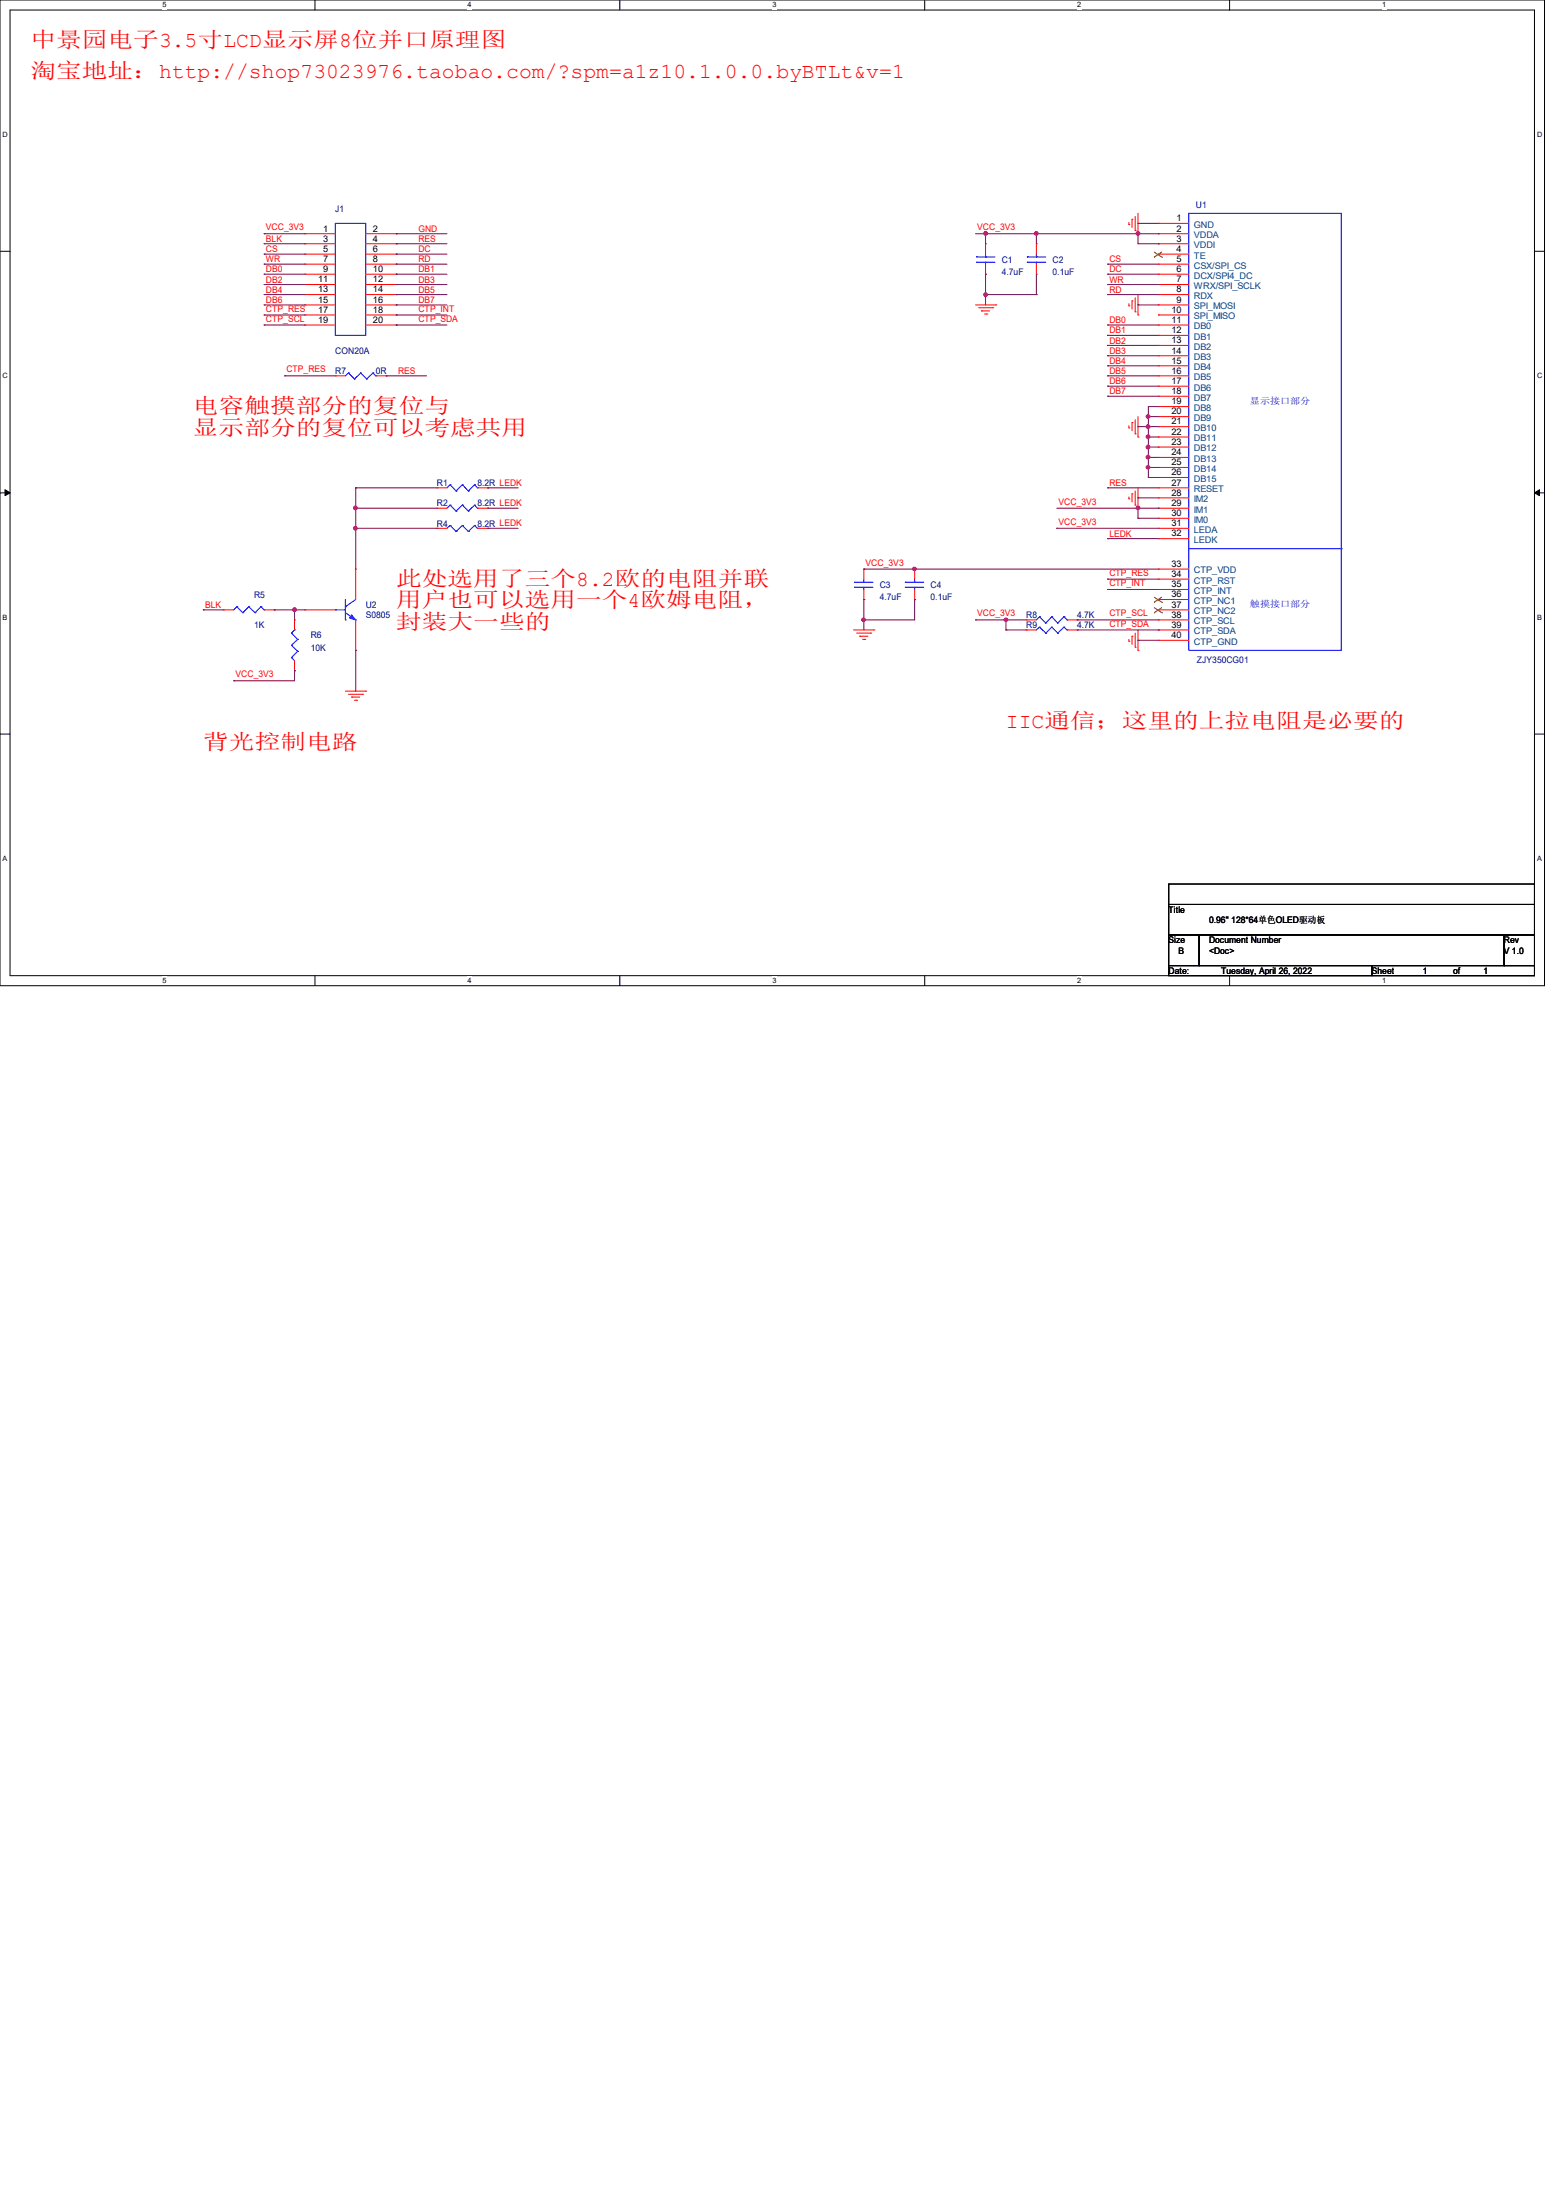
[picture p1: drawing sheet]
<svg xmlns="http://www.w3.org/2000/svg" width="210mm" height="297mm" viewBox="0 0 210 297" stroke-linecap="round" stroke-linejoin="round" font-family="sans-serif">
<path d="M0 0h208.4v133h-208.4zM1.4 1.4h205.7v130.3h-205.7z" fill="none" stroke="#000" stroke-width=".13"/>
<g fill="#fff">
<path d="M21.9 .1h.6v1.1h-.6z"/>
<path d="M21.9 131.8h.6v1.1h-.6z"/>
</g>
<path d="M42.5 0v1.4M42.5 131.7v1.3" fill="none" stroke="#000" stroke-width=".13"/>
<g fill="#fff">
<path d="M63.1 .1h.5v1.1h-.5z"/>
<path d="M63.1 131.8h.5v1.1h-.5z"/>
</g>
<path d="M83.7 0v1.4M83.7 131.7v1.3" fill="none" stroke="#000" stroke-width=".13"/>
<g fill="#fff">
<path d="M104.2 .1h.6v1.1h-.6z"/>
<path d="M104.2 131.8h.6v1.1h-.6z"/>
</g>
<path d="M124.8 0v1.4M124.8 131.7v1.3" fill="none" stroke="#000" stroke-width=".13"/>
<g fill="#fff">
<path d="M145.4 .1h.5v1.1h-.5z"/>
<path d="M145.4 131.8h.5v1.1h-.5z"/>
</g>
<path d="M165.9 0v1.4M165.9 131.7v1.3" fill="none" stroke="#000" stroke-width=".13"/>
<g fill="#fff">
<path d="M186.5 .1h.6v1.1h-.6z"/>
<path d="M186.5 131.8h.6v1.1h-.6z"/>
<path d="M.3 17.6h.8v1.1h-.8z"/>
<path d="M207.4 17.6h.8v1.1h-.8z"/>
<path d="M.3 50.2h.8v1.1h-.8z"/>
<path d="M207.4 50.2h.8v1.1h-.8z"/>
</g>
<path d="M0 33.9h1.4M207.1 33.9h1.3" fill="none" stroke="#000" stroke-width=".13"/>
<g fill="#fff">
<path d="M.3 82.8h.7v1.1h-.7z"/>
<path d="M207.4 82.8h.7v1.1h-.7z"/>
</g>
<path d="M0 66.5h1.4M207.1 66.5h1.3" fill="none" stroke="#000" stroke-width=".13"/>
<path d="M.7 66.1l.7 .4-.7 .4zM207.1 66.5l.7-.4v.8z" fill="#000" stroke="#000" stroke-width=".13"/>
<g fill="#fff">
<path d="M.3 115.3h.7v1.1h-.7z"/>
<path d="M207.4 115.3h.7v1.1h-.7z"/>
</g>
<path d="M0 99.1h1.4M207.1 99.1h1.3M157.7 119.3h49.4v2.7h-49.4zM157.7 122h49.4v4.2h-49.4zM157.7 126.2h4.1v4.1h-4.1zM157.7 130.3h27.5v1.4h-27.5zM161.8 126.2h41.2v4.1h-41.2zM185.2 130.3h21.9v1.4h-21.9zM203 126.2h4.1v4.1h-4.1z" fill="none" stroke="#000" stroke-width=".13"/>
<g fill="none" stroke="#f00" stroke-width=".13">
<path d="M41.1 31.5h.1M41.1 32.9h.1M41.1 34.3h.1M41.1 35.6h.1M41.1 37h.1M41.1 38.4h.1M41.1 39.8h.1M41.1 31.5h4.2M41.1 32.9h4.2M41.1 34.3h4.2M41.1 35.6h4.2M41.1 37h4.2"/>
<path d="M41.1 38.4h4.2M41.1 39.8h4.2M49.4 31.5h4.1M49.4 32.9h4.1M49.4 34.3h4.1M49.4 35.6h4.1M49.4 37h4.1M49.4 38.4h4.1M49.4 39.8h4.1M53.5 31.5h.1M53.5 32.9h.1M53.5 34.3h.1"/>
<path d="M53.5 35.6h.1M53.5 37h.1M53.5 38.4h.1M53.5 39.8h.1M133 37h.1M133 32.9h.1M133 32.9v1.4M133 35.6v1.4M139.9 37h.1M139.9 32.9h.1M139.9 32.9v1.4M139.9 35.6v1.4"/>
<path d="M152.4 30.3h.1M152.4 30v.3M152.8 29.6h.1M152.8 29.6v1.1M153.2 31.1h.1M153.2 29.2v1.9M153.6 31.5h.1M153.6 28.8v2.7M153.6 39.8v2.7M156.3 30.1h.1M156.3 31.5h.1M156.3 32.9h.1"/>
<path d="M156.3 34.3h.1M156.3 35.6h.1M156.3 37h.1M156.3 38.4h.1M156.3 39.8h.1M156.3 31.5h4.1M156.3 32.9h4.1M156.3 34.3h4.1M156.3 35.6h4.1M156.3 37h4.1M156.3 38.4h4.1M156.3 39.8h4.1"/>
<path d="M156.3 30.1h4.1M41.1 41.1h.1M41.1 42.5h.1M41.1 43.9h.1M41.1 41.1h4.2M41.1 42.5h4.2M41.1 43.9h4.2M45.3 50.7h.1M45.3 50.7h1.3M49.4 41.1h4.1M49.4 42.5h4.1M49.4 43.9h4.1"/>
<path d="M50.7 50.7h1.4M52.1 50.7h.1M53.5 41.1h.1M53.5 42.5h.1M53.5 43.9h.1M131.7 41.1h2.7M132.1 41.5h1.9M132.5 42h.1M132.5 42h1.1M132.9 42.4h.3M133.2 42.4h.1M134 41.5h.1"/>
<path d="M134.4 41.1h.1M152.4 41.3h.1M152.4 57.7h.1M152.4 41v.3M152.4 57.4v.3M152.8 40.6h.1M152.8 57h.1M152.8 40.6v1.1M152.8 57v1.1M153.2 42.1h.1M153.2 58.5h.1M153.2 40.2v1.9"/>
<path d="M153.2 56.6v1.9M153.6 42.5h.1M153.6 59h.1M153.6 56.2v2.8M156.3 41.1h.1M156.3 42.5h.1M156.3 43.9h.1M156.3 45.3h.1M156.3 46.6h.1M156.3 48h.1M156.3 49.4h.1M156.3 50.7h.1"/>
<path d="M156.3 52.1h.1M156.3 53.5h.1M156.3 54.9h.1M156.3 56.2h.1M156.3 57.6h.1M156.3 59h.1M156.3 41.1h4.1M156.3 50.7h4.1M156.3 42.5h4.1M156.3 43.9h4.1M156.3 45.3h4.1M156.3 46.6h4.1"/>
<path d="M156.3 48h4.1M156.3 49.4h4.1M156.3 52.1h4.1M156.3 53.5h4.1M156.3 54.9h4.1M156.3 56.2h4.1M156.3 57.6h4.1M156.3 59h4.1M48 76.8h.1M48 76.8v4.1M59 68.6h.1M59 65.8h.1"/>
<path d="M59 71.3h.1M59 68.6h1.3M59 65.8h1.3M59 71.3h1.3M64.4 68.6h1.4M64.4 65.8h1.4M64.4 71.3h1.4M65.8 68.6h.1M65.8 65.8h.1M65.8 71.3h.1M116.6 76.8h.1M116.6 76.8v1.3"/>
<path d="M116.6 79.5v1.4M123.4 76.8h.1M123.4 76.8v1.3M123.4 79.5v1.4M152.4 67.3h.1M152.4 67.1v.2M152.8 66.6h.1M152.8 66.6v1.1M153.2 68.2h.1M153.2 66.3v1.9M153.6 68.6h.1M153.6 65.8v2.8"/>
<path d="M156.3 60.3h.1M156.3 61.7h.1M156.3 63.1h.1M156.3 64.4h.1M156.3 65.8h.1M156.3 67.2h.1M156.3 68.6h.1M156.3 69.9h.1M156.3 71.3h.1M156.3 72.7h.1M156.3 76.8h.1M156.3 78.1h.1"/>
<path d="M156.3 79.5h.1M156.3 68.6h4.1M156.3 65.8h4.1M156.3 60.3h4.1M156.3 61.7h4.1M156.3 63.1h4.1M156.3 64.4h4.1M156.3 67.2h4.1M156.3 69.9h4.1M156.3 71.3h4.1M156.3 72.7h4.1M156.3 76.8h4.1"/>
<path d="M156.3 78.1h4.1M156.3 79.5h4.1M30.1 82.3h.1M30.1 82.3h1.4M35.6 82.3h1.4M37 82.3h.1M39.8 90.5h.1M39.8 83.7h.1M39.8 83.7v1.3M39.8 89.2v1.3M41.1 82.3h.1M41.1 82.3h4.2"/>
<path d="M46.6 93.3h2.8M47 93.7h1.9M47.5 94.1h.1M47.5 94.1h1.1M47.8 94.5h.3M48 87.8h.1M48 83.7v4.1M48.1 94.5h.1M48.9 93.7h.1M49.4 93.3h.1M115.2 85h2.7M115.6 85.4h1.9"/>
<path d="M116 85.9h.1M116 85.9h1.1M116.4 86.3h.3M116.6 80.9h.1M116.7 86.3h.1M117.5 85.4h.1M117.9 85h.1M123.4 80.9h.1M138.5 85h.1M138.5 83.7h.1M138.5 85h1.4M138.5 83.7h1.4"/>
<path d="M144 85h1.4M144 83.7h1.4M145.4 85h.1M145.4 83.7h.1M152.4 86.5h.1M152.4 86.3v.2M152.8 85.9h.1M152.8 85.9v1.1M153.2 87.3h.1M153.2 85.4v1.9M153.6 87.8h.1M153.6 85v2.8"/>
<path d="M156.3 80.9h.1M156.3 82.3h.1M156.3 83.7h.1M156.3 85h.1M156.3 86.4h.1M156.3 85h4.1M156.3 83.7h4.1M156.3 82.3h4.1M156.3 80.9h4.1M156.3 86.4h4.1"/>
</g>
<g fill="none" stroke="#00f" stroke-width=".13">
<path d="M45.3 30.1h4.1v15.2h-4.1zM131.8 34.7h.1M131.8 35.4h.1M131.8 34.7h2.5M131.8 35.4h2.5M133 35.4h.1M133 34.7h.1M133 34.3v.4M133 35.4v.2M138.6 34.7h.1M138.6 35.4h.1M138.6 34.7h2.5"/>
<path d="M138.6 35.4h2.5M139.9 35.4h.1M139.9 34.7h.1M139.9 34.3v.4M139.9 35.4v.2M160.4 28.8h20.6v59h-20.6zM47 50.3h.1M47 50.3l-.4 .4M47 50.3l.8 .8M47.8 51.1h.1M48.7 50.3h.1M48.7 50.3l-.9 .8"/>
<path d="M48.7 50.3l.8 .8M49.5 51.1h.1M50.3 50.3h.1M50.3 50.3l-.8 .8M50.3 50.3l.4 .4M50.7 50.7h.1M60.7 68.2h.1M60.7 65.4h.1M60.7 70.9h.1M60.7 68.2l-.4 .4M60.7 68.2l.9 .8M60.7 65.4l-.4 .4"/>
<path d="M60.7 65.4l.9 .9M60.7 70.9l-.4 .4M60.7 70.9l.9 .8M61.6 69h.1M61.6 66.3h.1M61.6 71.7h.1M62.4 68.2h.1M62.4 65.4h.1M62.4 70.9h.1M62.4 68.2l-.8 .8M62.4 68.2l.8 .8M62.4 65.4l-.8 .9"/>
<path d="M62.4 65.4l.8 .9M62.4 70.9l-.8 .8M62.4 70.9l.8 .8M63.2 69h.1M63.2 66.3h.1M63.2 71.7h.1M64.1 68.2h.1M64.1 65.4h.1M64.1 70.9h.1M64.1 68.2l-.9 .8M64.1 68.2l.3 .4M64.1 65.4l-.9 .9"/>
<path d="M64.1 65.4l.3 .4M64.1 70.9l-.9 .8M64.1 70.9l.3 .4M64.4 68.6h.1M64.4 65.8h.1M64.4 71.3h.1M115.3 78.6h.1M115.3 79.2h.1M115.3 78.6h2.5M115.3 79.2h2.5M116.6 79.2h.1M116.6 78.6h.1"/>
<path d="M116.6 78.1v.5M116.6 79.2v.3M122.2 78.6h.1M122.2 79.2h.1M122.2 78.6h2.5M122.2 79.2h2.5M123.4 79.2h.1M123.4 78.6h.1M123.4 78.1v.5M123.4 79.2v.3M160.4 74h20.6M181 74h.1"/>
<path d="M32 81.9h.1M32 81.9l-.5 .4M32 81.9l.8 .8M32.8 82.7h.1M33.6 81.9h.1M33.6 81.9l-.8 .8M33.6 81.9l.8 .8M34.4 82.7h.1M35.2 81.9h.1M35.2 81.9l-.8 .8M35.2 81.9l.4 .4M35.6 82.3h.1"/>
<path d="M39.3 88.7h.1M39.3 87.1h.1M39.3 85.4h.1M39.3 88.7l.5 .5M39.3 87.1l.9 .8M39.3 85.4l.9 .9M39.8 85h.1M39.8 85l-.5 .4M40.2 87.9h.1M40.2 86.3h.1M40.2 87.9l-.9 .8M40.2 86.3l-.9 .8"/>
<path d="M45.3 82.3h.1M45.3 82.3h1.3M46.6 83.7h.1M46.6 81.9h.1M46.6 80.9v2.8M46.6 82.7l1.4 1M48 83.7h.1M48 80.9l-1.4 1M140.3 84.6h.1M140.3 83.2h.1M140.3 84.6l-.4 .4M140.3 84.6l.8 .8"/>
<path d="M140.3 83.2l-.4 .5M140.3 83.2l.8 .9M141.1 85.4h.1M141.1 84.1h.1M141.9 84.6h.1M141.9 83.2h.1M141.9 84.6l-.8 .8M141.9 84.6l.8 .8M141.9 83.2l-.8 .9M141.9 83.2l.8 .9M142.7 85.4h.1M142.7 84.1h.1"/>
<path d="M143.6 84.6h.1M143.6 83.2h.1M143.6 84.6l-.9 .8M143.6 84.6l.4 .4M143.6 83.2l-.9 .9M143.6 83.2l.4 .5M144 85h.1M144 83.7h.1"/>
</g>
<path d="M47.5 83l.5 .7-.8-.3z" fill="#00f" stroke="#00f" stroke-width=".13"/>
<path d="M155.8 34.7h.1M155.8 34l1 .7M156.8 34.7h.1M156.8 34l-1 .7M155.8 81.3h.1M155.8 82.7h.1M155.8 80.6l1 .7M155.8 82l1 .7M156.8 81.3h.1M156.8 82.7h.1M156.8 80.6l-1 .7M156.8 82l-1 .7" fill="none" stroke="#804000" stroke-width=".13"/>
<g fill="none" stroke="#800040" stroke-width=".13">
<path d="M35.6 31.5h.1M35.6 32.9h.1M35.6 34.3h.1M35.6 35.6h.1M35.6 37h.1M35.6 38.4h.1M35.6 39.8h.1M35.6 31.5h5.5M35.6 32.9h5.5M35.6 35.6h5.5M35.6 37h5.5M35.6 38.4h5.5"/>
<path d="M35.6 39.8h5.5M35.6 34.3h5.5M53.5 31.5h.1M53.5 32.9h.1M53.5 34.3h.1M53.5 35.6h.1M53.5 37h.1M53.5 38.4h.1M53.5 39.8h.1M53.5 31.5h6.8M53.5 32.9h6.8M53.5 35.6h6.8"/>
<path d="M53.5 37h6.8M53.5 38.4h6.8M53.5 39.8h6.8M53.5 34.3h6.8M131.7 31.5h24.6M133 31.5h.1M133 39.8h.1M133 37h.1M133 39.8h6.9M133 31.5v1.4M133 37v4.1M139.9 31.5h.1"/>
<path d="M139.9 39.8h.1M139.9 31.5v1.4M139.9 37v2.8M149.5 35.6h.1M149.5 37h.1M149.5 38.4h.1M149.5 39.8h.1M149.5 35.6h6.8M149.5 37h6.8M149.5 38.4h6.8M149.5 39.8h6.8M153.6 31.5h.1"/>
<path d="M153.6 30.1h.1M153.6 31.5v1.4h2.7M153.6 30.1h2.7M156.3 31.5h.1M156.3 32.9h.1M35.6 41.1h.1M35.6 42.5h.1M35.6 43.9h.1M35.6 43.9h5.5M35.6 41.1h5.5M35.6 42.5h5.5M38.4 50.7h.1"/>
<path d="M38.4 50.7h6.9M52.1 50.7h.1M52.1 50.7h5.5M53.5 41.1h.1M53.5 42.5h.1M53.5 43.9h.1M53.5 43.9h6.8M53.5 41.1h6.8M53.5 42.5h6.8M149.5 43.9h.1M149.5 45.3h.1M149.5 46.6h.1"/>
<path d="M149.5 48h.1M149.5 49.4h.1M149.5 50.7h.1M149.5 52.1h.1M149.5 53.5h.1M149.5 43.9h6.8M149.5 45.3h6.8M149.5 46.6h6.8M149.5 48h6.8M149.5 49.4h6.8M149.5 50.7h6.8M149.5 52.1h6.8"/>
<path d="M149.5 53.5h6.8M153.6 41.1h.1M153.6 57.6h.1M153.6 41.1h2.7M153.6 57.6h2.7M155 54.9h.1M155 56.2h.1M155 57.6h.1M155 59h.1M155 54.9h1.3M155 54.9v9.5M155 56.2h1.3"/>
<path d="M155 59h1.3M48 71.3h.1M48 68.6h.1M48 65.8h.1M48 71.3h11M48 68.6h11M48 65.8h11M48 65.8v11M65.8 71.3h.1M65.8 68.6h.1M65.8 65.8h.1M65.8 71.3h4.1"/>
<path d="M65.8 68.6h4.1M65.8 65.8h4.1M116.6 76.8h.1M116.6 76.8h39.7M123.4 76.8h.1M142.6 71.3h.1M142.6 71.3h13.7M142.6 68.6h13.7M149.5 65.8h.1M149.5 72.7h.1M149.5 78.1h.1M149.5 79.5h.1"/>
<path d="M149.5 65.8h6.8M149.5 72.7h6.8M149.5 78.1h6.8M149.5 79.5h6.8M153.6 67.2h.1M153.6 69.9h.1M153.6 68.6h.1M153.6 68.6v1.3M153.6 67.2h2.7M153.6 69.9h2.7M155 60.3h.1M155 61.7h.1"/>
<path d="M155 63.1h.1M155 64.4h.1M155 64.4h1.3M155 60.3h1.3M155 61.7h1.3M155 63.1h1.3M156.3 68.6h.1M156.3 64.4h.1M27.4 82.3h.1M27.4 82.3h2.7M31.5 91.9h.1M37 82.3h.1"/>
<path d="M37 82.3h4.1M39.8 82.3h.1M39.8 90.5h.1M39.8 82.3v1.4M39.8 90.5v1.4h-8.3M48 87.8h.1M48 87.8v5.5M116.6 80.9h.1M116.6 83.7h.1M116.6 80.9v4.1M123.4 80.9h.1M123.4 80.9v2.8h-6.8"/>
<path d="M131.7 83.7h.1M131.7 83.7h6.8M135.8 85h.1M135.8 83.7h.1M135.8 85h2.7M135.8 83.7v1.3M145.4 83.7h.1M145.4 83.7h10.9M145.4 85h10.9M153.6 86.4h.1M153.6 86.4h2.7M156.3 85h.1"/>
</g>
<g fill="#f0f" stroke="#f0f" stroke-width=".13">
<circle cx="48" cy="71.3" r=".25"/>
<circle cx="48" cy="68.5" r=".25"/>
<circle cx="39.8" cy="82.3" r=".25"/>
<circle cx="133" cy="31.5" r=".25"/>
<circle cx="123.4" cy="76.8" r=".24"/>
<circle cx="139.9" cy="31.5" r=".25"/>
<circle cx="153.6" cy="31.5" r=".25"/>
<circle cx="133" cy="39.8" r=".25"/>
<circle cx="116.6" cy="83.6" r=".24"/>
<circle cx="135.8" cy="83.6" r=".24"/>
<circle cx="153.6" cy="68.5" r=".25"/>
<circle cx="154.9" cy="56.2" r=".24"/>
<circle cx="154.9" cy="57.6" r=".25"/>
<circle cx="154.9" cy="58.9" r=".25"/>
<circle cx="154.9" cy="60.3" r=".25"/>
<circle cx="154.9" cy="61.7" r=".25"/>
<circle cx="154.9" cy="63.1" r=".24"/>
</g>
<g font-size="2.9" fill="#f00">
<text x="4.1" y="6.4">中景园电子3.5寸LCD显示屏8位并口原理图</text>
<text x="4.1" y="10.5">淘宝地址：http://shop73023976.taobao.com/?spm=a1z10.1.0.0.byBTLt&amp;v=1</text>
<text x="26" y="55.8">电容触摸部分的复位与</text>
<text x="26" y="58.6">显示部分的复位可以考虑共用</text>
<text x="53.5" y="79.1">此处选用了三个8.2欧的电阻并联</text>
<text x="53.5" y="82">用户也可以选用一个4欧姆电阻，</text>
<text x="53.5" y="84.8">封装大一些的</text>
<text x="27.4" y="101">背光控制电路</text>
<text x="135.8" y="98.3">IIC通信；这里的上拉电阻是必要的</text>
</g>
<g font-size="1.2" fill="#000080">
<text x="45.3" y="28.6">J1</text>
<text x="161.4" y="28">U1</text>
<text x="135.2" y="35.4">C1</text>
<text x="142.1" y="35.4">C2</text>
<text x="135.2" y="37">4.7uF</text>
<text x="142.1" y="37">0.1uF</text>
<text x="45.3" y="47.8">CON20A</text>
<text x="45.3" y="50.5">R7</text>
<text x="50.7" y="50.5">0R</text>
<text x="59" y="65.6">R1</text>
<text x="64.4" y="65.6">8.2R LEDK</text>
<text x="59" y="68.3">R2</text>
<text x="59" y="71.1">R4</text>
<text x="64.4" y="68.3">8.2R LEDK</text>
<text x="64.4" y="71.1">8.2R LEDK</text>
<text x="34.3" y="80.7">R5</text>
<text x="49.4" y="82">U2</text>
<text x="49.4" y="83.4">S0805</text>
<text x="118.7" y="79.3">C3</text>
<text x="118.7" y="80.9">4.7uF</text>
<text x="125.6" y="79.3">C4</text>
<text x="125.6" y="80.9">0.1uF</text>
<text x="138.5" y="83.4">R8</text>
<text x="145.4" y="83.4">4.7K</text>
<text x="34.3" y="84.8">1K</text>
<text x="41.9" y="86.1">R6</text>
<text x="41.9" y="87.8">10K</text>
<text x="138.5" y="84.8">R9</text>
<text x="145.4" y="84.8">4.7K</text>
<text x="161.5" y="89.5">ZJY350CG01</text>
</g>
<g font-size="1.2">
<text x="158.8" y="29.8">1</text>
<text x="43.6" y="31.2">1</text>
<text x="43.6" y="32.6">3</text>
<text x="43.6" y="34">5</text>
<text x="43.6" y="35.3">7</text>
<text x="50.3" y="31.2">2</text>
<text x="50.3" y="32.6">4</text>
<text x="50.3" y="34">6</text>
<text x="50.3" y="35.3">8</text>
<text x="158.8" y="31.2">2</text>
<text x="158.8" y="32.6">3</text>
<text x="158.8" y="34">4</text>
<text x="158.8" y="35.3">5</text>
<text x="42.9" y="38.1">11</text>
<text x="42.9" y="39.5">13</text>
<text x="42.9" y="40.9">15</text>
<text x="43.6" y="36.7">9</text>
<text x="50.3" y="36.7">10</text>
<text x="50.3" y="38.1">12</text>
<text x="50.3" y="39.5">14</text>
<text x="50.3" y="40.9">16</text>
<text x="158.8" y="36.7">6</text>
<text x="158.8" y="38.1">7</text>
<text x="158.8" y="39.5">8</text>
<text x="158.8" y="40.9">9</text>
<text x="42.9" y="42.2">17</text>
<text x="42.9" y="43.6">19</text>
<text x="50.3" y="42.2">18</text>
<text x="50.3" y="43.6">20</text>
<text x="158.1" y="42.2">10</text>
<text x="158.1" y="43.6">11</text>
<text x="158.1" y="45">12</text>
<text x="158.1" y="46.3">13</text>
<text x="158.1" y="47.7">14</text>
<text x="158.1" y="49.1">15</text>
<text x="158.1" y="50.4">16</text>
<text x="158.1" y="51.8">17</text>
<text x="158.1" y="53.2">18</text>
<text x="158.1" y="54.6">19</text>
<text x="158.1" y="55.9">20</text>
<text x="158.1" y="57.3">21</text>
<text x="158.1" y="58.7">22</text>
<text x="158.1" y="60">23</text>
<text x="158.1" y="61.4">24</text>
<text x="158.1" y="62.8">25</text>
<text x="158.1" y="64.1">26</text>
<text x="158.1" y="65.5">27</text>
<text x="158.1" y="66.9">28</text>
<text x="158.1" y="68.3">29</text>
<text x="158.1" y="69.6">30</text>
<text x="158.1" y="71">31</text>
<text x="158.1" y="72.4">32</text>
<text x="158.1" y="76.5">33</text>
<text x="158.1" y="77.9">34</text>
<text x="158.1" y="79.2">35</text>
<text x="158.1" y="80.6">36</text>
<text x="158.1" y="82">37</text>
<text x="158.1" y="83.4">38</text>
<text x="158.1" y="84.7">39</text>
<text x="158.1" y="86.1">40</text>
<text x="157.7" y="123.2">Title</text>
<text x="163.2" y="124.6">0.96'' 128*64单色OLED驱动板</text>
<text x="157.7" y="127.3">Size</text>
<text x="157.7" y="131.4">Date:</text>
<text x="159.1" y="128.7">B</text>
<text x="163.2" y="127.3">Document Number</text>
<text x="163.2" y="128.7">&lt;Doc&gt;</text>
<text x="164.8" y="131.4">Tuesday, April 26, 2022</text>
<text x="185.1" y="131.4">Sheet</text>
<text x="192" y="131.4">1</text>
<text x="196.1" y="131.4">of</text>
<text x="200.2" y="131.4">1</text>
<text x="203" y="127.3">Rev</text>
<text x="203" y="128.7">V 1.0</text>
</g>
<g font-size="1.2" fill="#f00">
<text x="35.9" y="31.1">VCC_3V3</text>
<text x="35.9" y="32.6">BLK</text>
<text x="35.9" y="34">CS</text>
<text x="35.9" y="35.4">WR</text>
<text x="56.5" y="31.3">GND</text>
<text x="56.5" y="32.6">RES</text>
<text x="56.5" y="34">DC</text>
<text x="56.5" y="35.4">RD</text>
<text x="131.9" y="31.1">VCC_3V3</text>
<text x="149.7" y="35.4">CS</text>
<text x="35.9" y="36.7">DB0</text>
<text x="35.9" y="38.1">DB2</text>
<text x="35.9" y="39.5">DB4</text>
<text x="35.9" y="40.9">DB6</text>
<text x="56.5" y="36.7">DB1</text>
<text x="56.5" y="38.1">DB3</text>
<text x="56.5" y="39.5">DB5</text>
<text x="56.5" y="40.9">DB7</text>
<text x="149.7" y="36.7">DC</text>
<text x="149.7" y="38.1">WR</text>
<text x="149.7" y="39.5">RD</text>
<text x="35.9" y="42">CTP_RES</text>
<text x="35.9" y="43.4">CTP_SCL</text>
<text x="56.5" y="42">CTP_INT</text>
<text x="56.5" y="43.4">CTP_SDA</text>
<text x="149.7" y="43.6">DB0</text>
<text x="149.7" y="45">DB1</text>
<text x="149.7" y="46.4">DB2</text>
<text x="149.7" y="47.8">DB3</text>
<text x="38.6" y="50.3">CTP_RES</text>
<text x="53.7" y="50.5">RES</text>
<text x="149.7" y="49.1">DB4</text>
<text x="149.7" y="50.5">DB5</text>
<text x="149.7" y="51.9">DB6</text>
<text x="149.7" y="53.2">DB7</text>
<text x="149.7" y="65.6">RES</text>
<text x="142.9" y="68.1">VCC_3V3</text>
<text x="142.9" y="70.8">VCC_3V3</text>
<text x="116.8" y="76.3">VCC_3V3</text>
<text x="149.7" y="72.4">LEDK</text>
<text x="149.7" y="77.7">CTP_RES</text>
<text x="27.7" y="82">BLK</text>
<text x="131.9" y="83.2">VCC_3V3</text>
<text x="149.7" y="79.1">CTP_INT</text>
<text x="149.7" y="83.2">CTP_SCL</text>
<text x="149.7" y="84.5">CTP_SDA</text>
<text x="31.8" y="91.4">VCC_3V3</text>
</g>
<g font-size="1.2" fill="#004080">
<text x="161.1" y="30.7">GND</text>
<text x="161.1" y="32.1">VDDA</text>
<text x="161.1" y="33.5">VDDI</text>
<text x="161.1" y="34.9">TE</text>
<text x="161.1" y="36.2">CSX/SPI_CS</text>
<text x="161.1" y="37.6">DCX/SPI4_DC</text>
<text x="161.1" y="39">WRX/SPI_SCLK</text>
<text x="161.1" y="40.3">RDX</text>
<text x="161.1" y="41.7">SPI_MOSI</text>
<text x="161.1" y="43.1">SPI_MISO</text>
<text x="161.1" y="44.5">DB0</text>
<text x="161.1" y="45.8">DB1</text>
<text x="161.1" y="47.2">DB2</text>
<text x="161.1" y="48.6">DB3</text>
<text x="161.1" y="50">DB4</text>
<text x="161.1" y="51.3">DB5</text>
<text x="161.1" y="52.7">DB6</text>
<text x="161.1" y="54.1">DB7</text>
<text x="161.1" y="55.5">DB8</text>
<text x="161.1" y="56.8">DB9</text>
<text x="161.1" y="58.2">DB10</text>
<text x="161.1" y="59.6">DB11</text>
<text x="161.1" y="60.9">DB12</text>
<text x="161.1" y="62.3">DB13</text>
<text x="161.1" y="63.7">DB14</text>
<text x="161.1" y="65">DB15</text>
<text x="161.1" y="66.4">RESET</text>
<text x="161.1" y="67.8">IM2</text>
<text x="161.1" y="69.2">IM1</text>
<text x="161.1" y="70.5">IM0</text>
<text x="161.1" y="71.9">LEDA</text>
<text x="161.1" y="73.3">LEDK</text>
<text x="161.1" y="77.4">CTP_VDD</text>
<text x="161.1" y="78.7">CTP_RST</text>
<text x="161.1" y="80.1">CTP_INT</text>
<text x="161.1" y="81.5">CTP_NC1</text>
<text x="161.1" y="82.9">CTP_NC2</text>
<text x="161.1" y="84.2">CTP_SCL</text>
<text x="161.1" y="85.6">CTP_SDA</text>
<text x="161.1" y="87">CTP_GND</text>
</g>
<g font-size="1.2" fill="#00f">
<text x="168.7" y="54.5">显示接口部分</text>
<text x="168.7" y="81.9">触摸接口部分</text>
</g>
<g font-size="1">
<text x="21.9" y="1">5</text>
<text x="63.1" y="1">4</text>
<text x="104.2" y="1">3</text>
<text x="145.4" y="1">2</text>
<text x="186.5" y="1">1</text>
<text x=".3" y="18.5">D</text>
<text x="207.5" y="18.5">D</text>
<text x=".3" y="51">C</text>
<text x="207.5" y="51">C</text>
<text x=".3" y="83.6">B</text>
<text x="207.5" y="83.6">B</text>
<text x=".3" y="116.2">A</text>
<text x="207.5" y="116.2">A</text>
<text x="21.9" y="132.7">5</text>
<text x="63.1" y="132.7">4</text>
<text x="104.2" y="132.7">3</text>
<text x="145.4" y="132.7">2</text>
<text x="186.5" y="132.7">1</text>
</g>
</svg>
